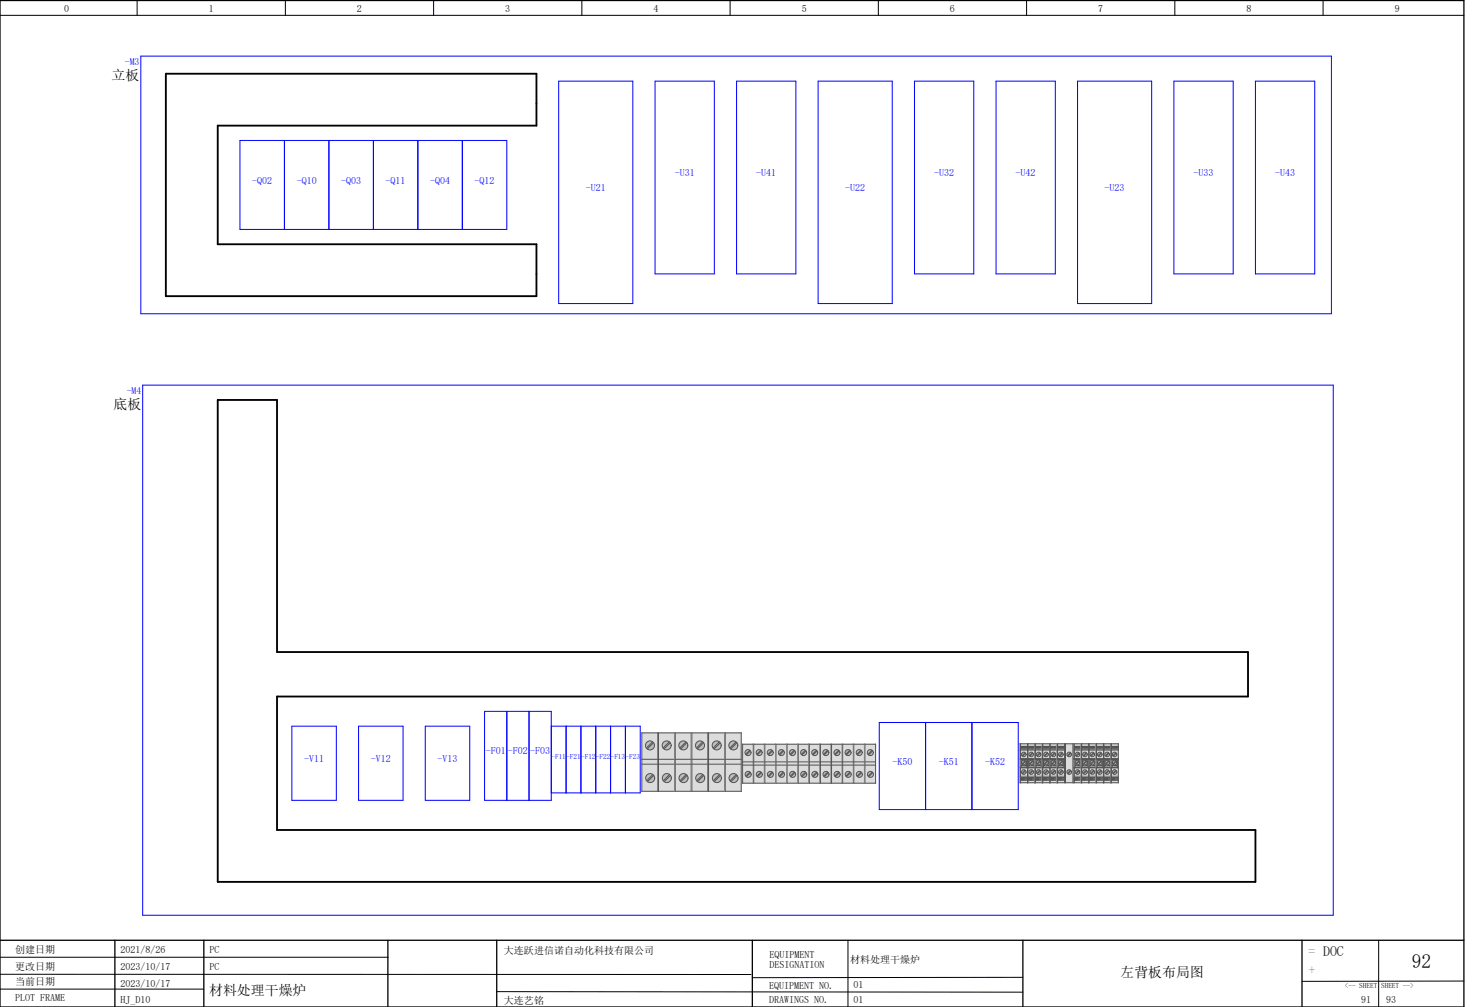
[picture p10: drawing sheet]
<svg xmlns="http://www.w3.org/2000/svg" width="399mm" height="272mm" viewBox="0 0 399 272" stroke-linecap="round" stroke-linejoin="round" font-family="sans-serif">
<path d="M0 .1h395v271.5h-395zM0 253.6h395M31 253.6v18M55 253.6v18M104.7 253.7v18M134 253.6v18M203 253.6v18M276 253.6v18M351.3 253.6v18" fill="none" stroke="#000" stroke-width=".35"/>
<g fill="none" stroke="#000" stroke-width=".27">
<path d="M0 4.1h395M37 .1v4M77 .1v4M117 .1v4M157 .1v4M197 .1v4M237 .1v4M277 .1v4M317 .1v4M357 .1v4M0 258.2h104.8M228.8 253.6v18"/>
<path d="M372 253.6v18M0 262.8l202.6 .1M0 266.8h55M134.1 267.5l141.9 .1M276 263.6l-73 .1M395 264.6l-43.7 .1"/>
</g>
<path d="M44.7 19.9h100.1v14h-86.1v32h86.1v14h-100.1zM58.7 107.9h16.1v68h262v12h-262v36h263.9v14h-280z" fill="none" stroke="#000" stroke-width=".5"/>
<g fill="none" stroke="#00f" stroke-width=".27">
<path d="M38 15.1h321.3v69.5h-321.3zM64.7 37.9h12v24h-12zM150.8 21.9h20v60h-20zM176.8 21.9h16v52h-16zM198.8 21.9h15.9v52h-15.9zM220.7 21.9h20.1v60h-20.1zM246.8 21.9h15.9v52h-15.9zM268.7 21.9h16v52h-16zM290.7 21.9h20v60h-20zM316.8 21.9h15.9v52h-15.9zM338.7 21.9h16v52h-16zM78.7 195.9h12v20h-12z"/>
<path d="M96.8 195.9h12v20h-12zM114.8 195.9h11.9v20h-11.9zM130.8 191.9h18v24h-18zM136.8 191.9v24M142.8 191.9v24M148.8 195.9h23.9v18h-23.9M152.7 195.9v18M156.8 195.9v18M160.7 195.9v18M164.8 195.9v18M168.7 195.9v18"/>
</g>
<path d="M200.4 200.8h2.9v10.5h-2.9z" fill="#dcdcdc" stroke="#dcdcdc" stroke-width=".27"/>
<path d="M200.4 200.8h2.9v10.5h-2.9z" fill="none" stroke="#dcdcdc" stroke-width=".27"/>
<g fill="#bababa">
<circle cx="201.8" cy="203" r=".88"/>
<circle cx="201.9" cy="208.9" r=".88"/>
</g>
<g fill="none" stroke="#545454" stroke-width=".27">
<path d="M200.4 200.8h2.9v10.5h-2.9zM200.4 205.5h2.9M200.4 206.4h2.9M202.3 202.4l-1.1 1.1M202.4 208.2l-1.2 1.2M202.5 202.5l-1.1 1.2M202.5 208.4l-1.1 1.1"/>
<circle cx="201.8" cy="203" r=".81"/>
<circle cx="201.9" cy="208.9" r=".81"/>
</g>
<path d="M203.4 200.8h2.9v10.5h-2.9z" fill="#dcdcdc" stroke="#dcdcdc" stroke-width=".27"/>
<path d="M203.4 200.8h2.9v10.5h-2.9z" fill="none" stroke="#dcdcdc" stroke-width=".27"/>
<g fill="#bababa">
<circle cx="204.8" cy="203" r=".88"/>
<circle cx="204.9" cy="208.9" r=".88"/>
</g>
<g fill="none" stroke="#545454" stroke-width=".27">
<path d="M203.4 200.8h2.9v10.5h-2.9zM203.4 205.5h2.9M203.4 206.4h2.9M205.3 202.4l-1.1 1.1M205.4 208.2l-1.2 1.2M205.5 202.5l-1.1 1.2M205.5 208.4l-1.1 1.1"/>
<circle cx="204.8" cy="203" r=".81"/>
<circle cx="204.9" cy="208.9" r=".81"/>
</g>
<path d="M206.4 200.8h2.9v10.5h-2.9z" fill="#dcdcdc" stroke="#dcdcdc" stroke-width=".27"/>
<path d="M206.4 200.8h2.9v10.5h-2.9z" fill="none" stroke="#dcdcdc" stroke-width=".27"/>
<g fill="#bababa">
<circle cx="207.8" cy="203" r=".88"/>
<circle cx="207.9" cy="208.9" r=".88"/>
</g>
<g fill="none" stroke="#545454" stroke-width=".27">
<path d="M206.4 200.8h2.9v10.5h-2.9zM206.4 205.5h2.9M206.4 206.4h2.9M208.3 202.4l-1.1 1.1M208.4 208.2l-1.2 1.2M208.5 202.5l-1.1 1.2M208.5 208.4l-1.1 1.1"/>
<circle cx="207.8" cy="203" r=".81"/>
<circle cx="207.9" cy="208.9" r=".81"/>
</g>
<path d="M209.4 200.8h2.9v10.5h-2.9z" fill="#dcdcdc" stroke="#dcdcdc" stroke-width=".27"/>
<path d="M209.4 200.8h2.9v10.5h-2.9z" fill="none" stroke="#dcdcdc" stroke-width=".27"/>
<g fill="#bababa">
<circle cx="210.8" cy="203" r=".88"/>
<circle cx="210.9" cy="208.9" r=".88"/>
</g>
<g fill="none" stroke="#545454" stroke-width=".27">
<path d="M209.4 200.8h2.9v10.5h-2.9zM209.4 205.5h2.9M209.4 206.4h2.9M211.3 202.4l-1.1 1.1M211.4 208.2l-1.2 1.2M211.5 202.5l-1.1 1.2M211.5 208.4l-1.1 1.1"/>
<circle cx="210.8" cy="203" r=".81"/>
<circle cx="210.9" cy="208.9" r=".81"/>
</g>
<path d="M212.4 200.8h2.8v10.5h-2.8z" fill="#dcdcdc" stroke="#dcdcdc" stroke-width=".27"/>
<path d="M212.4 200.8h2.8v10.5h-2.8z" fill="none" stroke="#dcdcdc" stroke-width=".27"/>
<g fill="#bababa">
<circle cx="213.8" cy="203" r=".88"/>
<circle cx="213.9" cy="208.9" r=".88"/>
</g>
<g fill="none" stroke="#545454" stroke-width=".27">
<path d="M212.4 200.8h2.8v10.5h-2.8zM212.4 205.5h2.8M212.4 206.4h2.8M214.3 202.4l-1.1 1.1M214.4 208.2l-1.2 1.2M214.5 202.5l-1.1 1.2M214.5 208.4l-1.1 1.1"/>
<circle cx="213.8" cy="203" r=".81"/>
<circle cx="213.9" cy="208.9" r=".81"/>
</g>
<path d="M215.4 200.8h2.8v10.5h-2.8z" fill="#dcdcdc" stroke="#dcdcdc" stroke-width=".27"/>
<path d="M215.4 200.8h2.8v10.5h-2.8z" fill="none" stroke="#dcdcdc" stroke-width=".27"/>
<g fill="#bababa">
<circle cx="216.8" cy="203" r=".88"/>
<circle cx="216.9" cy="208.9" r=".88"/>
</g>
<g fill="none" stroke="#545454" stroke-width=".27">
<path d="M215.4 200.8h2.8v10.5h-2.8zM215.4 205.5h2.8M215.4 206.4h2.8M217.3 202.4l-1.1 1.1M217.4 208.2l-1.2 1.2M217.5 202.5l-1.1 1.2M217.5 208.4l-1.1 1.1M217.7 203a.81 .81 0 0 0-1.2-.7 .81 .81 0 0 0-.2 1.3 .81 .81 0 0 0 1.3-.3v-.3"/>
<circle cx="216.9" cy="208.9" r=".81"/>
</g>
<path d="M173.2 197.7h4.3v15.8h-4.3z" fill="#dcdcdc" stroke="#dcdcdc" stroke-width=".27"/>
<path d="M173.2 197.7h4.3v15.8h-4.3z" fill="none" stroke="#dcdcdc" stroke-width=".27"/>
<g fill="#bababa">
<circle cx="175.4" cy="201.1" r="1.28"/>
<circle cx="175.4" cy="209.9" r="1.28"/>
</g>
<g fill="none" stroke="#545454" stroke-width=".27">
<path d="M173.2 197.7h4.3v15.8h-4.3zM173.2 204.8h4.3M173.2 206.1h4.3M176.1 200.1l-1.7 1.7M176.2 208.9l-1.7 1.7M176.4 200.3l-1.7 1.8M176.4 209.2l-1.7 1.7M176.7 209.9a1.22 1.22 0 0 0-1.7-1.1 1.22 1.22 0 0 0-.4 2 1.22 1.22 0 0 0 2-.5l.1-.4"/>
<circle cx="175.4" cy="201.1" r="1.22"/>
</g>
<path d="M177.7 197.7h4.3v15.8h-4.3z" fill="#dcdcdc" stroke="#dcdcdc" stroke-width=".27"/>
<path d="M177.7 197.7h4.3v15.8h-4.3z" fill="none" stroke="#dcdcdc" stroke-width=".27"/>
<g fill="#bababa">
<circle cx="179.9" cy="201.1" r="1.28"/>
<circle cx="179.9" cy="209.9" r="1.28"/>
</g>
<g fill="none" stroke="#545454" stroke-width=".27">
<path d="M177.7 197.7h4.3v15.8h-4.3zM177.7 204.8h4.3M177.7 206.1h4.3M180.6 200.1l-1.7 1.7M180.7 208.9l-1.7 1.7M180.9 200.3l-1.7 1.8M180.9 209.2l-1.7 1.7M181.2 209.9a1.22 1.22 0 0 0-1.7-1.1 1.22 1.22 0 0 0-.4 2 1.22 1.22 0 0 0 2-.5l.1-.4"/>
<circle cx="179.9" cy="201.1" r="1.22"/>
</g>
<path d="M182.2 197.7h4.3v15.8h-4.3z" fill="#dcdcdc" stroke="#dcdcdc" stroke-width=".27"/>
<path d="M182.2 197.7h4.3v15.8h-4.3z" fill="none" stroke="#dcdcdc" stroke-width=".27"/>
<g fill="#bababa">
<circle cx="184.4" cy="201.1" r="1.28"/>
<circle cx="184.4" cy="209.9" r="1.28"/>
</g>
<g fill="none" stroke="#545454" stroke-width=".27">
<path d="M182.2 197.7h4.3v15.8h-4.3zM182.2 204.8h4.3M182.2 206.1h4.3M185.1 200.1l-1.7 1.7M185.2 208.9l-1.7 1.7M185.4 200.3l-1.7 1.8M185.4 209.2l-1.7 1.7M185.7 209.9a1.22 1.22 0 0 0-1.7-1.1 1.22 1.22 0 0 0-.4 2 1.22 1.22 0 0 0 2-.5l.1-.4"/>
<circle cx="184.4" cy="201.1" r="1.22"/>
</g>
<path d="M186.7 197.7h4.3v15.8h-4.3z" fill="#dcdcdc" stroke="#dcdcdc" stroke-width=".27"/>
<path d="M186.7 197.7h4.3v15.8h-4.3z" fill="none" stroke="#dcdcdc" stroke-width=".27"/>
<g fill="#bababa">
<circle cx="188.9" cy="201.1" r="1.28"/>
<circle cx="188.9" cy="209.9" r="1.28"/>
</g>
<g fill="none" stroke="#545454" stroke-width=".27">
<path d="M186.7 197.7h4.3v15.8h-4.3zM186.7 204.8h4.3M186.7 206.1h4.3M189.6 200.1l-1.7 1.7M189.7 208.9l-1.7 1.7M189.9 200.3l-1.7 1.8M189.9 209.2l-1.7 1.7M190.2 209.9a1.22 1.22 0 0 0-1.7-1.1 1.22 1.22 0 0 0-.4 2 1.22 1.22 0 0 0 2-.5l.1-.4"/>
<circle cx="188.9" cy="201.1" r="1.22"/>
</g>
<path d="M191.2 197.7h4.3v15.8h-4.3z" fill="#dcdcdc" stroke="#dcdcdc" stroke-width=".27"/>
<path d="M191.2 197.7h4.3v15.8h-4.3z" fill="none" stroke="#dcdcdc" stroke-width=".27"/>
<g fill="#bababa">
<circle cx="193.4" cy="201.1" r="1.28"/>
<circle cx="193.4" cy="209.9" r="1.28"/>
</g>
<g fill="none" stroke="#545454" stroke-width=".27">
<path d="M191.2 197.7h4.3v15.8h-4.3zM191.2 204.8h4.3M191.2 206.1h4.3M194.1 200.1l-1.7 1.7M194.2 208.9l-1.7 1.7M194.4 200.3l-1.8 1.8M194.4 209.2l-1.7 1.7M194.7 209.9a1.22 1.22 0 0 0-1.7-1.1 1.22 1.22 0 0 0-.4 2 1.22 1.22 0 0 0 2-.5l.1-.4"/>
<circle cx="193.4" cy="201.1" r="1.22"/>
</g>
<path d="M195.7 197.7h4.3v15.8h-4.3z" fill="#dcdcdc" stroke="#dcdcdc" stroke-width=".27"/>
<path d="M195.7 197.7h4.3v15.8h-4.3z" fill="none" stroke="#dcdcdc" stroke-width=".27"/>
<g fill="#bababa">
<circle cx="197.9" cy="201.1" r="1.28"/>
<circle cx="197.9" cy="209.9" r="1.28"/>
</g>
<g fill="none" stroke="#545454" stroke-width=".27">
<path d="M195.7 197.7h4.3v15.8h-4.3zM195.7 204.8h4.3M195.7 206.1h4.3M198.6 200.1l-1.7 1.7M198.7 208.9l-1.7 1.7M198.9 200.3l-1.8 1.8M198.9 209.2l-1.7 1.7M199.2 209.9a1.22 1.22 0 0 0-1.7-1.1 1.22 1.22 0 0 0-.4 2 1.22 1.22 0 0 0 2-.5l.1-.4"/>
<circle cx="197.9" cy="201.1" r="1.22"/>
</g>
<path d="M218.4 200.8h2.8v10.5h-2.8z" fill="#dcdcdc" stroke="#dcdcdc" stroke-width=".27"/>
<path d="M218.4 200.8h2.8v10.5h-2.8z" fill="none" stroke="#dcdcdc" stroke-width=".27"/>
<g fill="#bababa">
<circle cx="219.8" cy="203" r=".88"/>
<circle cx="219.9" cy="208.9" r=".88"/>
</g>
<g fill="none" stroke="#545454" stroke-width=".27">
<path d="M218.4 200.8h2.8v10.5h-2.8zM218.4 205.5h2.8M218.4 206.4h2.8M220.3 202.4l-1.1 1.1M220.4 208.2l-1.2 1.2M220.5 202.5l-1.1 1.2M220.5 208.4l-1.1 1.1"/>
<circle cx="219.8" cy="203" r=".81"/>
<circle cx="219.9" cy="208.9" r=".81"/>
</g>
<path d="M221.4 200.8h2.8v10.5h-2.8z" fill="#dcdcdc" stroke="#dcdcdc" stroke-width=".27"/>
<path d="M221.4 200.8h2.8v10.5h-2.8z" fill="none" stroke="#dcdcdc" stroke-width=".27"/>
<g fill="#bababa">
<circle cx="222.8" cy="203" r=".88"/>
<circle cx="222.9" cy="208.9" r=".88"/>
</g>
<g fill="none" stroke="#545454" stroke-width=".27">
<path d="M221.4 200.8h2.8v10.5h-2.8zM221.4 205.5h2.8M221.4 206.4h2.8M223.3 202.4l-1.1 1.1M223.4 208.2l-1.2 1.2M223.5 202.5l-1.1 1.2M223.5 208.4l-1.1 1.1"/>
<circle cx="222.8" cy="203" r=".81"/>
<circle cx="222.9" cy="208.9" r=".81"/>
</g>
<path d="M224.4 200.8h2.8v10.5h-2.8z" fill="#dcdcdc" stroke="#dcdcdc" stroke-width=".27"/>
<path d="M224.4 200.8h2.8v10.5h-2.8z" fill="none" stroke="#dcdcdc" stroke-width=".27"/>
<g fill="#bababa">
<circle cx="225.8" cy="203" r=".88"/>
<circle cx="225.9" cy="208.9" r=".88"/>
</g>
<g fill="none" stroke="#545454" stroke-width=".27">
<path d="M224.4 200.8h2.8v10.5h-2.8zM224.4 205.5h2.8M224.4 206.4h2.8M226.3 202.4l-1.1 1.1M226.4 208.2l-1.2 1.2M226.5 202.5l-1.2 1.2M226.5 208.4l-1.1 1.1"/>
<circle cx="225.8" cy="203" r=".81"/>
<circle cx="225.9" cy="208.9" r=".81"/>
</g>
<path d="M227.4 200.8h2.8v10.5h-2.8z" fill="#dcdcdc" stroke="#dcdcdc" stroke-width=".27"/>
<path d="M227.4 200.8h2.8v10.5h-2.8z" fill="none" stroke="#dcdcdc" stroke-width=".27"/>
<g fill="#bababa">
<circle cx="228.8" cy="203" r=".88"/>
<circle cx="228.9" cy="208.9" r=".88"/>
</g>
<g fill="none" stroke="#545454" stroke-width=".27">
<path d="M227.4 200.8h2.8v10.5h-2.8zM227.4 205.5h2.8M227.4 206.4h2.8M229.3 202.4l-1.1 1.1M229.4 208.2l-1.2 1.2M229.5 202.5l-1.2 1.2M229.5 208.4l-1.1 1.1"/>
<circle cx="228.8" cy="203" r=".81"/>
<circle cx="228.9" cy="208.9" r=".81"/>
</g>
<path d="M230.4 200.8h2.8v10.5h-2.8z" fill="#dcdcdc" stroke="#dcdcdc" stroke-width=".27"/>
<path d="M230.4 200.8h2.8v10.5h-2.8z" fill="none" stroke="#dcdcdc" stroke-width=".27"/>
<g fill="#bababa">
<circle cx="231.8" cy="203" r=".88"/>
<circle cx="231.9" cy="208.9" r=".88"/>
</g>
<g fill="none" stroke="#545454" stroke-width=".27">
<path d="M230.4 200.8h2.8v10.5h-2.8zM230.4 205.5h2.8M230.4 206.4h2.8M232.3 202.4l-1.1 1.1M232.4 208.2l-1.2 1.2M232.5 202.5l-1.2 1.2M232.5 208.4l-1.1 1.1"/>
<circle cx="231.8" cy="203" r=".81"/>
<circle cx="231.9" cy="208.9" r=".81"/>
</g>
<path d="M233.4 200.8h2.8v10.5h-2.8z" fill="#dcdcdc" stroke="#dcdcdc" stroke-width=".27"/>
<path d="M233.4 200.8h2.8v10.5h-2.8z" fill="none" stroke="#dcdcdc" stroke-width=".27"/>
<g fill="#bababa">
<circle cx="234.8" cy="203" r=".88"/>
<circle cx="234.9" cy="208.9" r=".88"/>
</g>
<g fill="none" stroke="#545454" stroke-width=".27">
<path d="M233.4 200.8h2.8v10.5h-2.8zM233.4 205.5h2.8M233.4 206.4h2.8M235.3 202.4l-1.1 1.1M235.4 208.2l-1.2 1.2M235.5 202.5l-1.2 1.2M235.5 208.4l-1.1 1.1"/>
<circle cx="234.8" cy="203" r=".81"/>
<circle cx="234.9" cy="208.9" r=".81"/>
</g>
<path d="M275.2 200.6h2.1v10.5h-2.1z" fill="#dcdcdc" stroke="#dcdcdc" stroke-width=".27"/>
<path d="M275.2 200.6h2.1v10.5h-2.1z" fill="none" stroke="#dcdcdc" stroke-width=".27"/>
<g fill="#bababa" stroke="#bababa" stroke-width=".27">
<path d="M275.6 206.5h.3v.5h-.3z"/>
<path d="M276.6 206.5h.5v.5h-.5z"/>
<path d="M275.6 204.9h1.5v1.6h-1.5z"/>
</g>
<path d="M275.6 206.5h1.5M275.9 206.5v.5h-.3v-2.1h1.5v2.1h-.5v-.5" fill="none" stroke="#bababa" stroke-width=".27"/>
<g fill="#dcdcdc">
<circle cx="276.7" cy="204.9" r=".19"/>
<circle cx="275.8" cy="204.9" r=".19"/>
</g>
<g fill="none" stroke="#767676" stroke-width=".27">
<path d="M275.2 209.4h2.1M275.2 202.4h2.1M275.4 202h1.9M275.4 201.8h1.9M275.4 201.9h1.9M275.4 209.8h1.9M275.4 209.9h1.9M275.4 210h1.9M275.9 204.8v.2M275.9 206.4v.6M275.9 206.6h.7M275.9 204.8v.1"/>
<path d="M275.9 206.5v.1M276.6 204.8v.1M276.6 206.5v.1M276.6 204.8v.2M276.6 206.4v.6"/>
</g>
<g fill="#bababa">
<circle cx="276.2" cy="208.3" r=".69"/>
<circle cx="276.3" cy="203.5" r=".69"/>
</g>
<path d="M275.9 206.6h.1M275.9 206.5v.1M276.6 206.5v.1M276.6 206.6h.1M277.3 200.6h2v10.5h-2z" fill="none" stroke="#dcdcdc" stroke-width=".27"/>
<g fill="none" stroke="#545454" stroke-width=".27">
<path d="M275.2 200.6h2.1v10.5h-2.1zM275.2 207h2.1M275.2 204.8h2.1M275.4 201.3h1.9M275.4 210.5h1.9M275.4 202.1h1.9M275.4 210.2h.9l-.9 .1M275.4 200.6v4h1.9M275.4 201.6h1.9M275.4 210.1h1.9M275.4 209.7h1.9M275.4 210.4h1.9"/>
<path d="M275.6 204.9h1.5M275.6 206.5h1.5M275.6 204.8v2.2M276.3 209.9l-.9 .1M276.4 201.6h.9M276.6 203l-.8 .9M276.6 205.2l-.8 .9M276.6 207.8l-.8 .8M276.7 205.3l-.8 .9M276.7 207.9l-.8 .9M276.7 203.1l-.8 .9M276.9 205.7a.63 .63 0 0 0-.9-.6 .63 .63 0 0 0-.2 1 .63 .63 0 0 0 1-.1l.1-.3"/>
<path d="M276.9 208.3a.63 .63 0 0 0-.9-.6 .63 .63 0 0 0-.2 1 .63 .63 0 0 0 1-.2l.1-.2M277.1 204.8v2.2M277.1 205.3v.8M277.3 207.1h-1.9v4M277.3 201.5h-.9v.3"/>
<circle cx="276.3" cy="203.5" r=".63"/>
</g>
<path d="M277.3 200.6h2v10.5h-2z" fill="#dcdcdc" stroke="#dcdcdc" stroke-width=".27"/>
<g fill="#bababa" stroke="#bababa" stroke-width=".27">
<path d="M277.6 206.5h.3v.5h-.3z"/>
<path d="M278.6 206.5h.5v.5h-.5z"/>
<path d="M277.6 204.9h1.5v1.6h-1.5z"/>
</g>
<path d="M277.6 206.5h1.5M277.9 206.5v.5h-.3v-2.1h1.5v2.1h-.5v-.5" fill="none" stroke="#bababa" stroke-width=".27"/>
<g fill="#dcdcdc">
<circle cx="278.7" cy="204.9" r=".19"/>
<circle cx="277.8" cy="204.9" r=".19"/>
</g>
<g fill="none" stroke="#767676" stroke-width=".27">
<path d="M277.3 209.4h2M277.3 202.4h2M277.4 202h1.9M277.4 201.8h1.9M277.4 201.9h1.9M277.4 209.8h1.9M277.4 209.9h1.9M277.4 210h1.9M277.9 204.8v.2M277.9 206.4v.6M277.9 206.6h.7M277.9 204.8v.1"/>
<path d="M277.9 206.5v.1M278.6 204.8v.1M278.6 206.5v.1M278.6 204.8v.2M278.6 206.4v.6"/>
</g>
<g fill="#bababa">
<circle cx="278.2" cy="208.3" r=".69"/>
<circle cx="278.2" cy="203.5" r=".69"/>
</g>
<path d="M277.9 206.6h.1M277.9 206.5v.1M278.6 206.5v.1M278.6 206.6h.1M279.3 200.6h1.9v10.5h-1.9z" fill="none" stroke="#dcdcdc" stroke-width=".27"/>
<g fill="none" stroke="#545454" stroke-width=".27">
<path d="M277.3 200.6h2v10.5h-2zM277.3 207h2M277.3 204.8h2M277.4 201.3h1.9M277.4 210.5h1.9M277.4 202.1h1.9M277.4 210.2h.8l-.8 .1M277.4 200.6v4h1.9M277.4 201.6h1.9M277.4 210.1h1.9M277.4 209.7h1.9M277.4 210.4h1.9"/>
<path d="M277.6 204.9h1.5M277.6 206.5h1.5M277.6 204.8v2.2M278.2 209.9l-.8 .1M278.4 201.6h.9M278.6 203l-.8 .9M278.6 205.2l-.8 .9M278.6 207.8l-.8 .8M278.8 205.3l-.9 .9M278.8 207.9l-.9 .9M278.8 203.1l-.9 .9M278.9 205.7a.63 .63 0 0 0-.9-.6 .63 .63 0 0 0-.2 1 .63 .63 0 0 0 1-.1l.1-.3"/>
<path d="M278.9 208.3a.63 .63 0 0 0-.9-.6 .63 .63 0 0 0-.2 1 .63 .63 0 0 0 1-.2l.1-.2M279.1 204.8v2.2M279.1 205.3v.8M279.3 207.1h-1.9v4M279.3 201.5h-.9v.3"/>
<circle cx="278.3" cy="203.5" r=".63"/>
</g>
<path d="M279.3 200.6h1.9v10.5h-1.9z" fill="#dcdcdc" stroke="#dcdcdc" stroke-width=".27"/>
<g fill="#bababa" stroke="#bababa" stroke-width=".27">
<path d="M279.6 206.5h.3v.5h-.3z"/>
<path d="M280.6 206.5h.5v.5h-.5z"/>
<path d="M279.6 204.9h1.5v1.6h-1.5z"/>
</g>
<path d="M279.6 206.5h1.5M279.9 206.5v.5h-.3v-2.1h1.5v2.1h-.5v-.5" fill="none" stroke="#bababa" stroke-width=".27"/>
<g fill="#dcdcdc">
<circle cx="280.7" cy="204.9" r=".19"/>
<circle cx="279.8" cy="204.9" r=".19"/>
</g>
<g fill="none" stroke="#767676" stroke-width=".27">
<path d="M279.3 209.4h1.9M279.3 202.4h1.9M279.4 202h1.8M279.4 201.8h1.8M279.4 201.9h1.8M279.4 209.8h1.8M279.4 209.9h1.8M279.4 210h1.8M279.9 204.8v.2M279.9 206.4v.6M279.9 206.6h.7M279.9 204.8v.1"/>
<path d="M279.9 206.5v.1M280.6 204.8v.1M280.6 206.5v.1M280.6 204.8v.2M280.6 206.4v.6"/>
</g>
<g fill="#bababa">
<circle cx="280.2" cy="208.3" r=".69"/>
<circle cx="280.2" cy="203.5" r=".69"/>
</g>
<path d="M279.9 206.5v.1zM280.6 206.5v.1M280.6 206.6h.1M281.2 200.6h2v10.5h-2z" fill="none" stroke="#dcdcdc" stroke-width=".27"/>
<g fill="none" stroke="#545454" stroke-width=".27">
<path d="M279.3 200.6h1.9v10.5h-1.9zM279.3 207h1.9M279.3 204.8h1.9M279.4 201.3h1.8M279.4 210.5h1.8M279.4 202.1h1.8M279.4 210.2h.8l-.8 .1M279.4 200.6v4h1.8M279.4 201.6h1.8M279.4 210.1h1.8M279.4 209.7h1.8M279.4 210.4h1.8"/>
<path d="M279.6 204.9h1.5M279.6 206.5h1.5M279.6 204.8v2.2M280.2 209.9l-.8 .1M280.4 201.6h.8M280.6 203l-.9 .9M280.6 205.2l-.9 .9M280.6 207.8l-.9 .8M280.8 205.3l-.9 .9M280.8 207.9l-.9 .9M280.8 203.1l-.9 .9M280.9 205.7a.63 .63 0 0 0-.9-.6 .63 .63 0 0 0-.2 1 .63 .63 0 0 0 1-.1l.1-.3"/>
<path d="M280.9 208.3a.63 .63 0 0 0-.9-.6 .63 .63 0 0 0-.2 1 .63 .63 0 0 0 1-.2l.1-.2M281.1 204.8v2.2M281.1 205.3v.8M281.2 207.1h-1.8v4M281.2 201.5h-.8v.3"/>
<circle cx="280.2" cy="203.5" r=".63"/>
</g>
<path d="M281.2 200.6h2v10.5h-2z" fill="#dcdcdc" stroke="#dcdcdc" stroke-width=".27"/>
<g fill="#bababa" stroke="#bababa" stroke-width=".27">
<path d="M281.6 206.5h.3v.5h-.3z"/>
<path d="M282.6 206.5h.5v.5h-.5z"/>
<path d="M281.6 204.9h1.5v1.6h-1.5z"/>
</g>
<path d="M281.6 206.5h1.5M281.9 206.5v.5h-.3v-2.1h1.5v2.1h-.5v-.5" fill="none" stroke="#bababa" stroke-width=".27"/>
<g fill="#dcdcdc">
<circle cx="282.7" cy="204.9" r=".19"/>
<circle cx="281.8" cy="204.9" r=".19"/>
</g>
<g fill="none" stroke="#767676" stroke-width=".27">
<path d="M281.2 209.4h2M281.2 202.4h2M281.4 202h1.8M281.4 201.8h1.8M281.4 201.9h1.8M281.4 209.8h1.8M281.4 209.9h1.8M281.4 210h1.8M281.9 204.8v.2M281.9 206.4v.6M281.9 206.6h.7M281.9 204.8v.1"/>
<path d="M281.9 206.5v.1M282.6 204.8v.1M282.6 206.5v.1M282.6 204.8v.2M282.6 206.4v.6"/>
</g>
<g fill="#bababa">
<circle cx="282.3" cy="208.3" r=".69"/>
<circle cx="282.3" cy="203.5" r=".69"/>
</g>
<path d="M281.9 206.6h.1M281.9 206.5v.1M282.6 206.5v.1M282.6 206.6h.1M283.2 200.6h2.1v10.5h-2.1z" fill="none" stroke="#dcdcdc" stroke-width=".27"/>
<g fill="none" stroke="#545454" stroke-width=".27">
<path d="M281.2 200.6h2v10.5h-2zM281.2 207h2M281.2 204.8h2M281.4 201.3h1.8M281.4 210.5h1.8M281.4 202.1h1.8M281.4 210.2h.9l-.9 .1M281.4 200.6v4h1.8M281.4 201.6h1.8M281.4 210.1h1.8M281.4 209.7h1.8M281.4 210.4h1.8"/>
<path d="M281.6 204.9h1.5M281.6 206.5h1.5M281.6 204.8v2.2M282.3 209.9l-.9 .1M282.4 201.6h.8M282.6 203l-.9 .9M282.6 205.2l-.9 .9M282.6 207.8l-.9 .8M282.7 205.3l-.8 .9M282.7 207.9l-.8 .9M282.7 203.1l-.8 .9M282.9 205.7a.63 .63 0 0 0-.9-.6 .63 .63 0 0 0-.2 1 .63 .63 0 0 0 1-.1l.1-.3"/>
<path d="M282.9 208.3a.63 .63 0 0 0-.9-.6 .63 .63 0 0 0-.2 1 .63 .63 0 0 0 1-.2l.1-.2M283.1 204.8v2.2M283.1 205.3v.8M283.2 207.1h-1.8v4M283.2 201.5h-.8v.3"/>
<circle cx="282.2" cy="203.5" r=".62"/>
</g>
<path d="M283.2 200.6h2.1v10.5h-2.1z" fill="#dcdcdc" stroke="#dcdcdc" stroke-width=".27"/>
<g fill="#bababa" stroke="#bababa" stroke-width=".27">
<path d="M283.6 206.5h.3v.5h-.3z"/>
<path d="M284.6 206.5h.5v.5h-.5z"/>
<path d="M283.6 204.9h1.5v1.6h-1.5z"/>
</g>
<path d="M283.6 206.5h1.5M283.9 206.5v.5h-.3v-2.1h1.5v2.1h-.5v-.5" fill="none" stroke="#bababa" stroke-width=".27"/>
<g fill="#dcdcdc">
<circle cx="284.7" cy="204.9" r=".19"/>
<circle cx="283.8" cy="204.9" r=".19"/>
</g>
<g fill="none" stroke="#767676" stroke-width=".27">
<path d="M283.2 209.4h2.1M283.2 202.4h2.1M283.4 202h1.9M283.4 201.8h1.9M283.4 201.9h1.9M283.4 209.8h1.9M283.4 209.9h1.9M283.4 210h1.9M283.9 204.8v.2M283.9 206.4v.6M283.9 206.6h.7M283.9 204.8v.1"/>
<path d="M283.9 206.5v.1M284.6 204.8v.1M284.6 206.5v.1M284.6 204.8v.2M284.6 206.4v.6"/>
</g>
<g fill="#bababa">
<circle cx="284.2" cy="208.3" r=".69"/>
<circle cx="284.2" cy="203.5" r=".69"/>
</g>
<path d="M283.9 206.6h.1M283.9 206.5v.1M284.6 206.5v.1M284.6 206.6h.1M285.3 200.6h2v10.5h-2z" fill="none" stroke="#dcdcdc" stroke-width=".27"/>
<g fill="none" stroke="#545454" stroke-width=".27">
<path d="M283.2 200.6h2.1v10.5h-2.1zM283.2 207h2.1M283.2 204.8h2.1M283.4 201.3h1.9M283.4 210.5h1.9M283.4 202.1h1.9M283.4 210.2h.8l-.8 .1M283.4 200.6v4h1.9M283.4 201.6h1.9M283.4 210.1h1.9M283.4 209.7h1.9M283.4 210.4h1.9"/>
<path d="M283.6 204.9h1.5M283.6 206.5h1.5M283.6 204.8v2.2M284.2 209.9l-.8 .1M284.4 201.6h.9M284.6 203l-.8 .9M284.6 205.2l-.8 .9M284.6 207.8l-.8 .8M284.7 205.3l-.8 .9M284.7 207.9l-.8 .9M284.7 203.1l-.8 .9M284.9 205.7a.63 .63 0 0 0-.9-.6 .63 .63 0 0 0-.2 1 .63 .63 0 0 0 1-.1l.1-.3"/>
<path d="M284.9 208.3a.63 .63 0 0 0-.9-.6 .63 .63 0 0 0-.2 1 .63 .63 0 0 0 1-.2l.1-.2M285.1 204.8v2.2M285.1 205.3v.8M285.3 207.1h-1.9v4M285.3 201.5h-.9v.3"/>
<circle cx="284.3" cy="203.5" r=".63"/>
</g>
<path d="M285.3 200.6h2v10.5h-2z" fill="#dcdcdc" stroke="#dcdcdc" stroke-width=".27"/>
<g fill="#bababa" stroke="#bababa" stroke-width=".27">
<path d="M285.6 206.5h.3v.5h-.3z"/>
<path d="M286.6 206.5h.5v.5h-.5z"/>
<path d="M285.6 204.9h1.5v1.6h-1.5z"/>
</g>
<path d="M285.6 206.5h1.5M285.9 206.5v.5h-.3v-2.1h1.5v2.1h-.5v-.5" fill="none" stroke="#bababa" stroke-width=".27"/>
<g fill="#dcdcdc">
<circle cx="286.7" cy="204.9" r=".19"/>
<circle cx="285.8" cy="204.9" r=".19"/>
</g>
<g fill="none" stroke="#767676" stroke-width=".27">
<path d="M285.3 209.4h2M285.3 202.4h2M285.4 202h1.9M285.4 201.8h1.9M285.4 201.9h1.9M285.4 209.8h1.9M285.4 209.9h1.9M285.4 210h1.9M285.9 204.8v.2M285.9 206.4v.6M285.9 206.6h.7M285.9 204.8v.1"/>
<path d="M285.9 206.5v.1M286.6 204.8v.1M286.6 206.5v.1M286.6 204.8v.2M286.6 206.4v.6"/>
</g>
<g fill="#bababa">
<circle cx="286.2" cy="208.3" r=".69"/>
<circle cx="286.2" cy="203.5" r=".69"/>
</g>
<path d="M285.9 206.6h.1M285.9 206.5v.1M286.6 206.5v.1zM287.5 200.6h2v10.5h-2z" fill="none" stroke="#dcdcdc" stroke-width=".27"/>
<g fill="none" stroke="#545454" stroke-width=".27">
<path d="M285.3 200.6h2v10.5h-2zM285.3 207h2M285.3 204.8h2M285.4 201.3h1.9M285.4 210.5h1.9M285.4 202.1h1.9M285.4 210.2h.8l-.8 .1M285.4 200.6v4h1.9M285.4 201.6h1.9M285.4 210.1h1.9M285.4 209.7h1.9M285.4 210.4h1.9"/>
<path d="M285.6 204.9h1.5M285.6 206.5h1.5M285.6 204.8v2.2M286.2 209.9l-.8 .1M286.4 201.6h.9M286.6 203l-.8 .9M286.6 205.2l-.8 .9M286.6 207.8l-.8 .8M286.8 205.3l-.9 .9M286.8 207.9l-.9 .9M286.8 203.1l-.9 .9M286.9 205.7a.63 .63 0 0 0-.9-.6 .63 .63 0 0 0-.2 1 .63 .63 0 0 0 1-.1l.1-.3"/>
<path d="M286.9 208.3a.63 .63 0 0 0-.9-.6 .63 .63 0 0 0-.2 1 .63 .63 0 0 0 1-.2l.1-.2M287.1 204.8v2.2M287.1 205.3v.8M287.3 207.1h-1.9v4M287.3 201.5h-.9v.3"/>
<circle cx="286.2" cy="203.5" r=".63"/>
</g>
<path d="M287.5 200.6h2v10.5h-2z" fill="#dcdcdc" stroke="#dcdcdc" stroke-width=".27"/>
<g fill="#bababa">
<circle cx="288.5" cy="208.3" r=".69"/>
<circle cx="288.5" cy="203.5" r=".69"/>
</g>
<g fill="none" stroke="#545454" stroke-width=".27">
<path d="M287.5 200.6h2v10.5h-2zM288.9 207.8l-.9 .8M288.9 203l-.9 .9M289 207.9l-.9 .9M289 203.1l-.9 .9M289.1 208.3a.63 .63 0 0 0-.8-.6 .63 .63 0 0 0-.3 1 .63 .63 0 0 0 1.1-.2v-.2"/>
<circle cx="288.5" cy="203.5" r=".63"/>
</g>
<path d="M289.8 200.6h2v10.5h-2z" fill="#dcdcdc" stroke="#dcdcdc" stroke-width=".27"/>
<path d="M289.8 200.6h2v10.5h-2z" fill="none" stroke="#dcdcdc" stroke-width=".27"/>
<g fill="#bababa" stroke="#bababa" stroke-width=".27">
<path d="M290.1 206.5h.3v.5h-.3z"/>
<path d="M291.1 206.5h.5v.5h-.5z"/>
<path d="M290.1 204.9h1.5v1.6h-1.5z"/>
</g>
<path d="M290.1 206.5h1.5M290.4 206.5v.5h-.3v-2.1h1.5v2.1h-.5v-.5" fill="none" stroke="#bababa" stroke-width=".27"/>
<g fill="#dcdcdc">
<circle cx="291.2" cy="204.9" r=".19"/>
<circle cx="290.3" cy="204.9" r=".19"/>
</g>
<g fill="none" stroke="#767676" stroke-width=".27">
<path d="M289.8 209.4h2M289.8 202.4h2M289.9 202h1.9M289.9 201.8h1.9M289.9 201.9h1.9M289.9 209.8h1.9M289.9 209.9h1.9M289.9 210h1.9M290.4 204.8v.2M290.4 206.4v.6M290.4 206.6h.7M290.4 204.8v.1"/>
<path d="M290.4 206.5v.1M291.1 204.8v.1M291.1 206.5v.1M291.1 204.8v.2M291.1 206.4v.6"/>
</g>
<g fill="#bababa">
<circle cx="290.7" cy="208.3" r=".69"/>
<circle cx="290.7" cy="203.5" r=".69"/>
</g>
<path d="M290.4 206.6h.1M290.4 206.5v.1M291.1 206.5v.1M291.1 206.6h.1M291.8 200.6h1.9v10.5h-1.9z" fill="none" stroke="#dcdcdc" stroke-width=".27"/>
<g fill="none" stroke="#545454" stroke-width=".27">
<path d="M289.8 200.6h2v10.5h-2zM289.8 207h2M289.8 204.8h2M289.9 201.3h1.9M289.9 210.5h1.9M289.9 202.1h1.9M289.9 210.2h.8l-.8 .1M289.9 200.6v4h1.9M289.9 201.6h1.9M289.9 210.1h1.9M289.9 209.7h1.9M289.9 210.4h1.9"/>
<path d="M290.1 204.9h1.5M290.1 206.5h1.5M290.1 204.8v2.2M290.7 209.9l-.8 .1M290.9 201.6h.9M291.1 203l-.8 .9M291.1 205.2l-.8 .9M291.1 207.8l-.8 .8M291.3 205.3l-.9 .9M291.3 207.9l-.9 .9M291.3 203.1l-.9 .9M291.4 205.7a.63 .63 0 0 0-.9-.6 .63 .63 0 0 0-.2 1 .63 .63 0 0 0 1-.1l.1-.3"/>
<path d="M291.4 208.3a.63 .63 0 0 0-.9-.6 .63 .63 0 0 0-.2 1 .63 .63 0 0 0 1-.2l.1-.2M291.6 204.8v2.2M291.6 205.3v.8M291.8 207.1h-1.9v4M291.8 201.5h-.9v.3"/>
<circle cx="290.8" cy="203.5" r=".63"/>
</g>
<path d="M291.8 200.6h1.9v10.5h-1.9z" fill="#dcdcdc" stroke="#dcdcdc" stroke-width=".27"/>
<g fill="#bababa" stroke="#bababa" stroke-width=".27">
<path d="M292.1 206.5h.3v.5h-.3z"/>
<path d="M293.1 206.5h.5v.5h-.5z"/>
<path d="M292.1 204.9h1.5v1.6h-1.5z"/>
</g>
<path d="M292.1 206.5h1.5M292.4 206.5v.5h-.3v-2.1h1.5v2.1h-.5v-.5" fill="none" stroke="#bababa" stroke-width=".27"/>
<g fill="#dcdcdc">
<circle cx="293.2" cy="204.9" r=".19"/>
<circle cx="292.3" cy="204.9" r=".19"/>
</g>
<g fill="none" stroke="#767676" stroke-width=".27">
<path d="M291.8 209.4h1.9M291.8 202.4h1.9M291.9 202h1.8M291.9 201.8h1.8M291.9 201.9h1.8M291.9 209.8h1.8M291.9 209.9h1.8M291.9 210h1.8M292.4 204.8v.2M292.4 206.4v.6M292.4 206.6h.7M292.4 204.8v.1"/>
<path d="M292.4 206.5v.1M293.1 204.8v.1M293.1 206.5v.1M293.1 204.8v.2M293.1 206.4v.6"/>
</g>
<g fill="#bababa">
<circle cx="292.7" cy="208.3" r=".69"/>
<circle cx="292.7" cy="203.5" r=".69"/>
</g>
<path d="M292.4 206.6h.1M292.4 206.5v.1M293.1 206.5v.1M293.1 206.6h.1M293.7 200.6h2v10.5h-2z" fill="none" stroke="#dcdcdc" stroke-width=".27"/>
<g fill="none" stroke="#545454" stroke-width=".27">
<path d="M291.8 200.6h1.9v10.5h-1.9zM291.8 207h1.9M291.8 204.8h1.9M291.9 201.3h1.8M291.9 210.5h1.8M291.9 202.1h1.8M291.9 210.2h.9l-.9 .1M291.9 200.6v4h1.8M291.9 201.6h1.8M291.9 210.1h1.8M291.9 209.7h1.8M291.9 210.4h1.8"/>
<path d="M292.1 204.9h1.5M292.1 206.5h1.5M292.1 204.8v2.2M292.8 209.9l-.9 .1M292.9 201.6h.8M293.1 203l-.9 .9M293.1 205.2l-.9 .9M293.1 207.8l-.9 .8M293.3 205.3l-.9 .9M293.3 207.9l-.9 .9M293.3 203.1l-.9 .9M293.4 205.7a.63 .63 0 0 0-.9-.6 .63 .63 0 0 0-.2 1 .63 .63 0 0 0 1-.1l.1-.3"/>
<path d="M293.4 208.3a.63 .63 0 0 0-.9-.6 .63 .63 0 0 0-.2 1 .63 .63 0 0 0 1-.2l.1-.2M293.6 204.8v2.2M293.6 205.3v.8M293.7 207.1h-1.8v4M293.7 201.5h-.8v.3"/>
<circle cx="292.7" cy="203.5" r=".62"/>
</g>
<path d="M293.7 200.6h2v10.5h-2z" fill="#dcdcdc" stroke="#dcdcdc" stroke-width=".27"/>
<g fill="#bababa" stroke="#bababa" stroke-width=".27">
<path d="M294.1 206.5h.3v.5h-.3z"/>
<path d="M295.1 206.5h.5v.5h-.5z"/>
<path d="M294.1 204.9h1.5v1.6h-1.5z"/>
</g>
<path d="M294.1 206.5h1.5M294.4 206.5v.5h-.3v-2.1h1.5v2.1h-.5v-.5" fill="none" stroke="#bababa" stroke-width=".27"/>
<g fill="#dcdcdc">
<circle cx="295.2" cy="204.9" r=".19"/>
<circle cx="294.3" cy="204.9" r=".19"/>
</g>
<g fill="none" stroke="#767676" stroke-width=".27">
<path d="M293.7 209.4h2M293.7 202.4h2M293.9 202h1.8M293.9 201.8h1.8M293.9 201.9h1.8M293.9 209.8h1.8M293.9 209.9h1.8M293.9 210h1.8M294.4 204.8v.2M294.4 206.4v.6M294.4 206.6h.7M294.4 204.8v.1"/>
<path d="M294.4 206.5v.1M295.1 204.8v.1M295.1 206.5v.1M295.1 204.8v.2M295.1 206.4v.6"/>
</g>
<g fill="#bababa">
<circle cx="294.8" cy="208.3" r=".69"/>
<circle cx="294.8" cy="203.5" r=".69"/>
</g>
<path d="M294.4 206.6h.1M294.4 206.5v.1M295.1 206.5v.1zM295.7 200.6h2.1v10.5h-2.1z" fill="none" stroke="#dcdcdc" stroke-width=".27"/>
<g fill="none" stroke="#545454" stroke-width=".27">
<path d="M293.7 200.6h2v10.5h-2zM293.7 207h2M293.7 204.8h2M293.9 201.3h1.8M293.9 210.5h1.8M293.9 202.1h1.8M293.9 210.2h.9l-.9 .1M293.9 200.6v4h1.8M293.9 201.6h1.8M293.9 210.1h1.8M293.9 209.7h1.8M293.9 210.4h1.8"/>
<path d="M294.1 204.9h1.5M294.1 206.5h1.5M294.1 204.8v2.2M294.8 209.9l-.9 .1M294.9 201.6h.8M295.1 203l-.9 .9M295.1 205.2l-.9 .9M295.1 207.8l-.9 .8M295.2 205.3l-.8 .9M295.2 207.9l-.8 .9M295.2 203.1l-.8 .9M295.4 205.7a.63 .63 0 0 0-.9-.6 .63 .63 0 0 0-.2 1 .63 .63 0 0 0 1-.1l.1-.3"/>
<path d="M295.4 208.3a.63 .63 0 0 0-.9-.6 .63 .63 0 0 0-.2 1 .63 .63 0 0 0 1-.2l.1-.2M295.6 204.8v2.2M295.6 205.3v.8M295.7 207.1h-1.8v4M295.7 201.5h-.8v.3"/>
<circle cx="294.7" cy="203.5" r=".62"/>
</g>
<path d="M295.7 200.6h2.1v10.5h-2.1z" fill="#dcdcdc" stroke="#dcdcdc" stroke-width=".27"/>
<g fill="#bababa" stroke="#bababa" stroke-width=".27">
<path d="M296.1 206.5h.3v.5h-.3z"/>
<path d="M297.1 206.5h.5v.5h-.5z"/>
<path d="M296.1 204.9h1.5v1.6h-1.5z"/>
</g>
<path d="M296.1 206.5h1.5M296.4 206.5v.5h-.3v-2.1h1.5v2.1h-.5v-.5" fill="none" stroke="#bababa" stroke-width=".27"/>
<g fill="#dcdcdc">
<circle cx="297.2" cy="204.9" r=".19"/>
<circle cx="296.3" cy="204.9" r=".19"/>
</g>
<g fill="none" stroke="#767676" stroke-width=".27">
<path d="M295.7 209.4h2.1M295.7 202.4h2.1M295.9 202h1.9M295.9 201.8h1.9M295.9 201.9h1.9M295.9 209.8h1.9M295.9 209.9h1.9M295.9 210h1.9M296.4 206.4v.6M296.4 206.6h.7M296.4 204.8v.2M297.1 204.8v.1"/>
<path d="M297.1 206.5v.1M297.1 204.8v.2M297.1 206.4v.6"/>
</g>
<g fill="#bababa">
<circle cx="296.7" cy="208.3" r=".69"/>
<circle cx="296.7" cy="203.5" r=".69"/>
</g>
<path d="M296.4 206.6h.1M296.4 206.5v.1M297.1 206.5v.1M297.1 206.6h.1M297.8 200.6h1.9v10.5h-1.9z" fill="none" stroke="#dcdcdc" stroke-width=".27"/>
<g fill="none" stroke="#545454" stroke-width=".27">
<path d="M295.7 200.6h2.1v10.5h-2.1zM295.7 207h2.1M295.7 204.8h2.1M295.9 201.3h1.9M295.9 210.5h1.9M295.9 202.1h1.9M295.9 210.2h.8l-.8 .1M295.9 200.6v4h1.9M295.9 201.6h1.9M295.9 210.1h1.9M295.9 209.7h1.9M295.9 210.4h1.9"/>
<path d="M296.1 204.9h1.5M296.1 206.5h1.5M296.1 204.8v2.2M296.7 209.9l-.8 .1M296.9 201.6h.9M297.1 203l-.8 .9M297.1 205.2l-.8 .9M297.1 207.8l-.8 .8M297.2 205.3l-.8 .9M297.2 207.9l-.8 .9M297.2 203.1l-.8 .9M297.4 205.7a.63 .63 0 0 0-.9-.6 .63 .63 0 0 0-.2 1 .63 .63 0 0 0 1-.1l.1-.3"/>
<path d="M297.4 208.3a.63 .63 0 0 0-.9-.6 .63 .63 0 0 0-.2 1 .63 .63 0 0 0 1-.2l.1-.2M297.6 204.8v2.2M297.6 205.3v.8M297.8 207.1h-1.9v4M297.8 201.5h-.9v.3"/>
<circle cx="296.8" cy="203.5" r=".63"/>
</g>
<path d="M297.8 200.6h1.9v10.5h-1.9z" fill="#dcdcdc" stroke="#dcdcdc" stroke-width=".27"/>
<g fill="#bababa" stroke="#bababa" stroke-width=".27">
<path d="M298.1 206.5h.3v.5h-.3z"/>
<path d="M299.1 206.5h.5v.5h-.5z"/>
<path d="M298.1 204.9h1.5v1.6h-1.5z"/>
</g>
<path d="M298.1 206.5h1.5M298.4 206.5v.5h-.3v-2.1h1.5v2.1h-.5v-.5" fill="none" stroke="#bababa" stroke-width=".27"/>
<g fill="#dcdcdc">
<circle cx="299.2" cy="204.9" r=".19"/>
<circle cx="298.3" cy="204.9" r=".19"/>
</g>
<g fill="none" stroke="#767676" stroke-width=".27">
<path d="M297.8 209.4h1.9M297.8 202.4h1.9M297.9 202h1.8M297.9 201.8h1.8M297.9 201.9h1.8M297.9 209.8h1.8M297.9 209.9h1.8M297.9 210h1.8M298.4 204.8v.2M298.4 206.4v.6M298.4 206.6h.7M298.4 204.8v.1"/>
<path d="M298.4 206.5v.1M299.1 204.8v.1M299.1 206.5v.1M299.1 204.8v.2M299.1 206.4v.6"/>
</g>
<g fill="#bababa">
<circle cx="298.7" cy="208.3" r=".69"/>
<circle cx="298.7" cy="203.5" r=".69"/>
</g>
<path d="M298.4 206.6h.1M298.4 206.5v.1M299.1 206.5v.1M299.1 206.6h.1M299.7 200.6h2v10.5h-2z" fill="none" stroke="#dcdcdc" stroke-width=".27"/>
<g fill="none" stroke="#545454" stroke-width=".27">
<path d="M297.8 200.6h1.9v10.5h-1.9zM297.8 207h1.9M297.8 204.8h1.9M297.9 201.3h1.8M297.9 210.5h1.8M297.9 202.1h1.8M297.9 210.2h.8l-.8 .1M297.9 200.6v4h1.8M297.9 201.6h1.8M297.9 210.1h1.8M297.9 209.7h1.8M297.9 210.4h1.8"/>
<path d="M298.1 204.9h1.5M298.1 206.5h1.5M298.1 204.8v2.2M298.7 209.9l-.8 .1M298.9 201.6h.8M299.1 203l-.9 .9M299.1 205.2l-.9 .9M299.1 207.8l-.9 .8M299.3 205.3l-.9 .9M299.3 207.9l-.9 .9M299.3 203.1l-.9 .9M299.4 205.7a.63 .63 0 0 0-.9-.6 .63 .63 0 0 0-.2 1 .63 .63 0 0 0 1-.1l.1-.3"/>
<path d="M299.4 208.3a.63 .63 0 0 0-.9-.6 .63 .63 0 0 0-.2 1 .63 .63 0 0 0 1-.2l.1-.2M299.6 204.8v2.2M299.6 205.3v.8M299.7 207.1h-1.8v4M299.7 201.5h-.8v.3"/>
<circle cx="298.7" cy="203.5" r=".63"/>
</g>
<path d="M299.7 200.6h2v10.5h-2z" fill="#dcdcdc" stroke="#dcdcdc" stroke-width=".27"/>
<g fill="#bababa" stroke="#bababa" stroke-width=".27">
<path d="M300.1 206.5h.3v.5h-.3z"/>
<path d="M301.1 206.5h.5v.5h-.5z"/>
<path d="M300.1 204.9h1.5v1.6h-1.5z"/>
</g>
<path d="M300.1 206.5h1.5M300.4 206.5v.5h-.3v-2.1h1.5v2.1h-.5v-.5" fill="none" stroke="#bababa" stroke-width=".27"/>
<g fill="#dcdcdc">
<circle cx="301.2" cy="204.9" r=".19"/>
<circle cx="300.3" cy="204.9" r=".19"/>
</g>
<g fill="none" stroke="#767676" stroke-width=".27">
<path d="M299.7 209.4h2M299.7 202.4h2M299.9 202h1.8M299.9 201.8h1.8M299.9 201.9h1.8M299.9 209.8h1.8M299.9 209.9h1.8M299.9 210h1.8M300.4 204.8v.2M300.4 206.4v.6M300.4 206.6h.7M300.4 204.8v.1"/>
<path d="M300.4 206.5v.1M301.1 204.8v.1M301.1 206.5v.1M301.1 204.8v.2M301.1 206.4v.6"/>
</g>
<g fill="#bababa">
<circle cx="300.8" cy="208.3" r=".69"/>
<circle cx="300.8" cy="203.5" r=".69"/>
</g>
<path d="M300.4 206.6h.1M300.4 206.5v.1M301.1 206.5v.1z" fill="none" stroke="#dcdcdc" stroke-width=".27"/>
<g fill="none" stroke="#545454" stroke-width=".27">
<path d="M299.7 200.6h2v10.5h-2zM299.7 207h2M299.7 204.8h2M299.9 201.3h1.8M299.9 210.5h1.8M299.9 202.1h1.8M299.9 210.2h.9l-.9 .1M299.9 200.6v4h1.8M299.9 201.6h1.8M299.9 210.1h1.8M299.9 209.7h1.8M299.9 210.4h1.8"/>
<path d="M300.1 204.9h1.5M300.1 206.5h1.5M300.1 204.8v2.2M300.8 209.9l-.9 .1M300.9 201.6h.8M301.1 203l-.9 .9M301.1 205.2l-.9 .9M301.1 207.8l-.9 .8M301.3 205.3l-.9 .9M301.3 207.9l-.9 .9M301.3 203.1l-.9 .9M301.4 205.7a.63 .63 0 0 0-.9-.6 .63 .63 0 0 0-.2 1 .63 .63 0 0 0 1-.1l.1-.3"/>
<path d="M301.4 208.3a.63 .63 0 0 0-.9-.6 .63 .63 0 0 0-.2 1 .63 .63 0 0 0 1-.2l.1-.2M301.5 206.1h.1M301.5 205.3h.1M301.6 204.8v2.2M301.7 207.1h-1.8v4M301.7 201.5h-.8v.3"/>
<circle cx="300.7" cy="203.5" r=".62"/>
</g>
<path d="M76.7 37.9h60.1v24h-60.1zM88.8 37.9v24M100.8 37.9v24M112.7 37.9v24M124.7 37.9v24M38.5 103.9h321.2v143h-321.2zM237.3 194.9h37.5v23.5h-37.5zM249.8 194.9v23.5M262.3 194.9v23.5" fill="none" stroke="#00f" stroke-width=".27"/>
<text font-size="5.3" x="380.9" y="261">92</text>
<g font-size="3.7">
<text x="30.1" y="21.5">立板</text>
<text x="30.6" y="110.2">底板</text>
<text x="302.3" y="263.5">左背板布局图</text>
<text x="56.4" y="268.5">材料处理干燥炉</text>
</g>
<g font-size="3.7" fill="#7ca552">
<text x="353.1" y="258">= DOC</text>
<text x="353.1" y="263">+</text>
</g>
<g font-size="2.7">
<text x="17.3" y="3.1">0</text>
<text x="56.3" y="3.1">1</text>
<text x="96.3" y="3.1">2</text>
<text x="136.3" y="3.1">3</text>
<text x="176.3" y="3.1">4</text>
<text x="216.3" y="3.1">5</text>
<text x="256.3" y="3.1">6</text>
<text x="296.3" y="3.1">7</text>
<text x="336.3" y="3.1">8</text>
<text x="376.3" y="3.1">9</text>
<text x="4.1" y="257.1">创建日期</text>
<text x="32.5" y="257.1">2021/8/26</text>
<text x="56.5" y="257.1">PC</text>
<text x="136" y="257.3">大连跃进信诺自动化科技有限公司</text>
<text x="4" y="261.6">更改日期</text>
<text x="32.5" y="261.6">2023/10/17</text>
<text x="56.5" y="261.6">PC</text>
<text x="207.6" y="258.3">EQUIPMENT</text>
<text x="207.6" y="261">DESIGNATION</text>
<text x="229.4" y="259.7">材料处理干燥炉</text>
<text x="4.1" y="265.8">当前日期</text>
<text x="32.5" y="266.1">2023/10/17</text>
<text x="207.5" y="266.7">EQUIPMENT NO.</text>
<text x="230.3" y="266.6">01</text>
<text x="4.1" y="270.2">PLOT FRAME</text>
<text x="32.5" y="270.6">HJ_D10</text>
<text x="136" y="270.8">大连艺铭</text>
<text x="207.5" y="270.6">DRAWINGS NO.</text>
<text x="230.3" y="270.6">01</text>
<text x="367.3" y="270.6">91</text>
<text x="374" y="270.6">93</text>
</g>
<g font-size="2.7" fill="#00f">
<text x="182" y="47.5">-U31</text>
<text x="204" y="47.5">-U41</text>
<text x="252" y="47.5">-U32</text>
<text x="274.1" y="47.5">-U42</text>
<text x="322.1" y="47.5">-U33</text>
<text x="344.1" y="47.5">-U43</text>
<text x="68.1" y="49.5">-Q02</text>
<text x="80" y="49.5">-Q10</text>
<text x="92" y="49.5">-Q03</text>
<text x="104.1" y="49.5">-Q11</text>
<text x="116.1" y="49.5">-Q04</text>
<text x="128" y="49.5">-Q12</text>
<text x="158.1" y="51.5">-U21</text>
<text x="228.1" y="51.5">-U22</text>
<text x="298" y="51.5">-U23</text>
<text x="131" y="203.5">-F01</text>
<text x="137" y="203.5">-F02</text>
<text x="143" y="203.5">-F03</text>
<text x="82.1" y="205.5">-V11</text>
<text x="100" y="205.5">-V12</text>
<text x="118.1" y="205.5">-V13</text>
<text x="240.8" y="206.3">-K50</text>
<text x="253.3" y="206.3">-K51</text>
<text x="265.8" y="206.3">-K52</text>
</g>
<g font-size="2.6" fill="#00f">
<text x="33.7" y="17.5">-M3</text>
<text x="34.2" y="106.3">-M4</text>
</g>
<g font-size="2" fill="#00f">
<text x="148.8" y="204.6">-F11</text>
<text x="152.8" y="204.6">-F21</text>
<text x="156.8" y="204.6">-F12</text>
<text x="160.8" y="204.6">-F22</text>
<text x="164.8" y="204.6">-F13</text>
<text x="168.8" y="204.6">-F23</text>
</g>
<g font-size="2">
<text x="362.9" y="266.6">&lt;-- SHEET</text>
<text x="372.7" y="266.4">SHEET --&gt;</text>
</g>
</svg>
